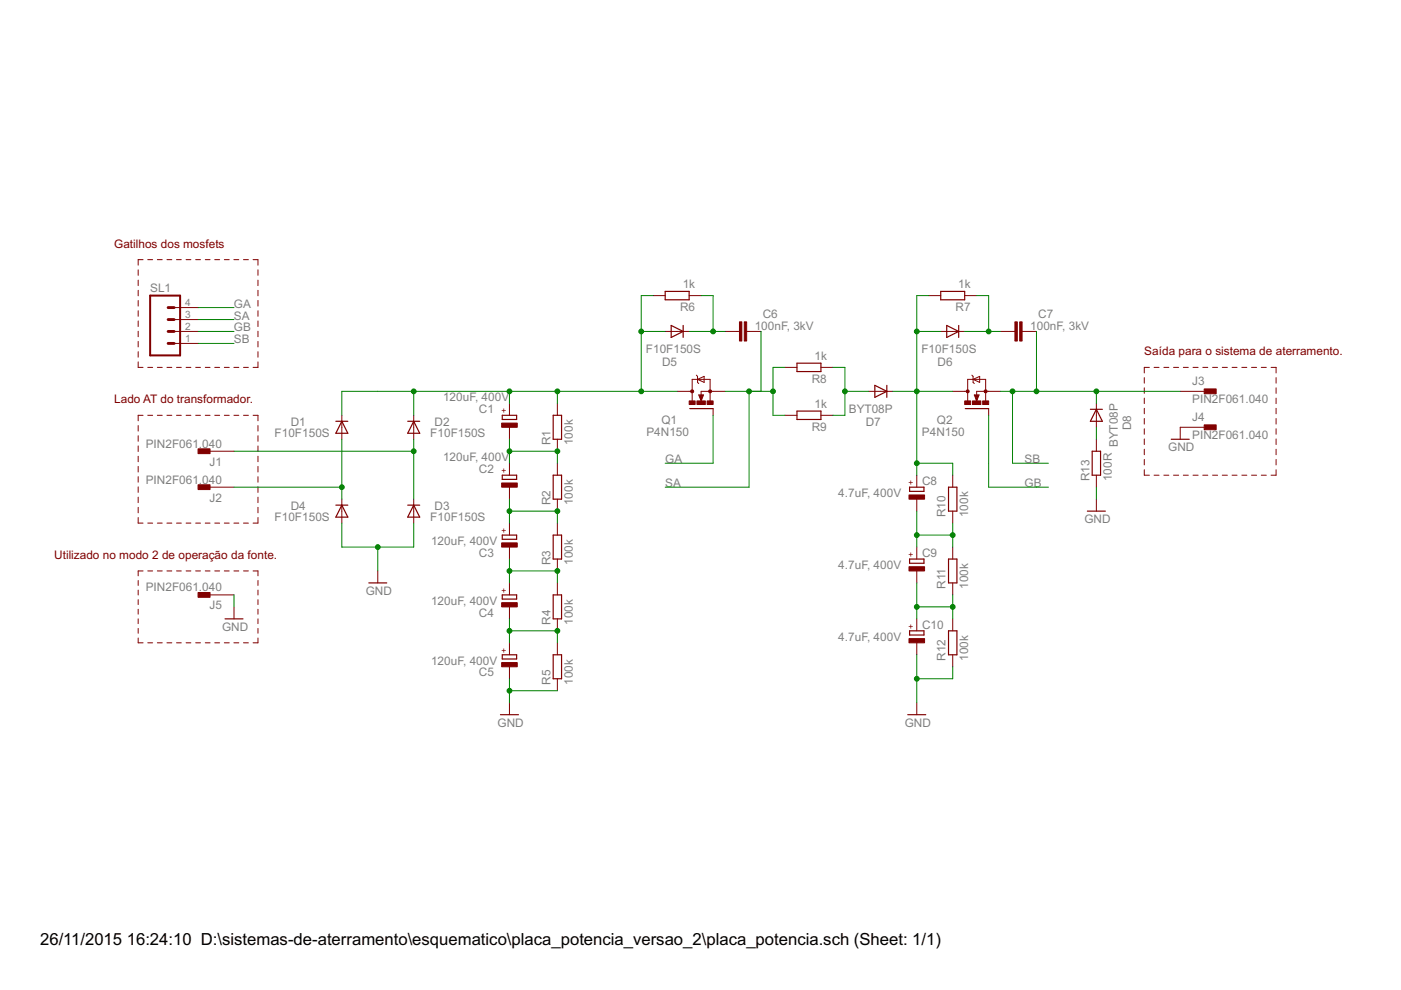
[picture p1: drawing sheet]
<svg xmlns="http://www.w3.org/2000/svg" width="297mm" height="210mm" viewBox="0 0 297 210" stroke-linecap="round" stroke-linejoin="round" font-family="sans-serif">
<g fill="none" stroke="#800000" stroke-width=".21">
<path d="M29.3 57.2v1.2M29.3 59.4v1.2M30.3 55.1h-1v1.1M31.3 55.1h1.1M33.4 55.1h1M35.4 55.1h1M37.4 55.1h1M39.5 55.1h1M41.5 55.1h1M43.5 55.1h1M45.5 55.1h1.1M47.6 55.1h1"/>
<path d="M49.6 55.1h1M51.6 55.1h1.1M53.7 55.1h1v1.1M54.7 57.2v1.2M54.7 59.4v1.2M29.3 76.7v1.2h1M29.3 61.6v1.1M29.3 63.7v1.2M29.3 65.9v1.2M29.3 68.1v1.1M29.3 70.2v1.2M29.3 72.4v1.2"/>
<path d="M29.3 74.6v1.1M31.3 77.9h1.1M33.4 77.9h1M35.4 77.9h1M36.9 70.3h5.1M36.9 72.8h5.1M36.9 67.8h5.1M36.9 65.2h5.1M37.4 77.9h1M39.5 77.9h1M41.5 77.9h1M43.5 77.9h1"/>
<path d="M45.5 77.9h1.1M47.6 77.9h1M49.6 77.9h1M51.6 77.9h1.1M54.7 76.7v1.2h-1M54.7 61.6v1.1M54.7 63.7v1.2M54.7 65.9v1.2M54.7 68.1v1.1M54.7 70.2v1.2M54.7 72.4v1.2M54.7 74.6v1.1"/>
<path d="M138.5 62.7h2.5M141 70.3h5.1M146.1 62.7h2.6M147.6 79.5l.3 .3v1.3l.2 .2M153.7 70.3h3.1M158.3 70.3h3.1M166.4 77.9h2.6M174.1 77.9h2.5M196.9 62.7h2.6M199.5 70.3h5M204.5 62.7h2.6M206.1 79.5l.2 .3v1.3l.3 .2"/>
<path d="M212.1 70.3h3.1M216.7 70.3h3.1M243.7 77.9h-1.1v1.2M244.7 77.9h1M246.8 77.9h1M248.8 77.9h1.1M250.9 77.9h1M252.9 77.9h1.1M255 77.9h1.1M257.1 77.9h1M259.1 77.9h1.1M261.2 77.9h1.1"/>
<path d="M263.3 77.9h1.1M265.3 77.9h1.1M267.4 77.9h1.1M269.5 77.9h1.1v1.2M29.3 90.2v1.2M29.3 92.4v1.2M29.3 94.6v1.1M29.3 96.7v1.2M29.3 98.9v1.2M30.3 88.1h-1v1.1M31.3 88.1h1.1M33.4 88.1h1"/>
<path d="M35.4 88.1h1M37.4 88.1h1M39.5 88.1h1M41.5 88.1h1M43.5 88.1h1M44.5 95.7h5.1M45.5 88.1h1.1M47.6 88.1h1M49.6 88.1h1M51.6 88.1h1.1M53.7 88.1h1v1.1M54.7 90.2v1.2"/>
<path d="M54.7 92.4v1.2M54.7 94.6v1.1M54.7 96.7v1.2M54.7 98.9v1.2M72.5 88.1v5M87.7 88.1v5M108 85.5v2.6M108 90.6v2.5M108 98.2v2.6M118.2 85.5v2.6M118.2 93.1v2.6M118.2 98.2v2.6"/>
<path d="M143.6 83h3.1M146.7 85v-4.6h3.9v4.6M147.9 80.4l1.4-.6v1.3zM148.1 83.7h1.1l-.5 1.3zM151.2 86.6v1.5M153.7 83h-5v.9M166.4 88.1h2.6M174.1 88.1h2.5M184.2 83h5.1M202 83h3.2M205.2 85v-4.6h3.8v4.6M206.3 80.4l1.4-.6v1.3z"/>
<path d="M206.6 83.7h1l-.5 1.3zM209.6 86.6v1.5M212.1 83h-5v.9M232.5 85.5v5.1M232.5 93.1v2.6M242.6 99.6v1.2h1.1M242.6 80.1v1.1M242.6 82.2v1.2M242.6 84.4v1.2M242.6 86.6v1.1M242.6 88.7v1.2M242.6 90.9v1.2"/>
<path d="M242.6 93.1v1.2M242.6 95.2v1.2M242.6 97.4v1.2M250.2 83h5.1M255.3 90.6h-5.1v2.5M270.6 80.1v1.1M270.6 82.2v1.2M270.6 84.4v1.2M270.6 86.6v1.1M270.6 88.7v1.2M270.6 90.9v1.2M270.6 93.1v1.2"/>
<path d="M270.6 95.2v1.2M270.6 97.4v1.2M270.6 99.6v1.2h-1.1M29.3 101.1v1.1M29.3 103.2v1.2M29.3 105.4v1.2M29.3 107.6v1.1M29.3 109.7v1.2h1M31.3 110.9h1.1M33.4 110.9h1M35.4 110.9h1M37.4 110.9h1"/>
<path d="M39.5 110.9h1M41.5 110.9h1M43.5 110.9h1M44.5 103.3h5.1M45.5 110.9h1.1M47.6 110.9h1M49.6 110.9h1M51.6 110.9h1.1M54.7 101.1v1.1M54.7 103.2v1.2M54.7 105.4v1.2M54.7 107.6v1.1"/>
<path d="M54.7 109.7v1.2h-1M72.5 105.8v5.1M87.7 105.8v5.1M108 103.3v2.5M108 110.9v2.6M108 116v2.5M118.2 105.8v2.6M118.2 110.9v2.6M118.2 118.5v2.6M194.4 100.8v2.5M194.4 105.8v2.6M194.4 116v2.5"/>
<path d="M202 100.8v2.5M202 108.4v2.5M202 116v2.5M232.5 100.8v2.5M232.5 105.8v2.6M244.7 100.8h1M246.8 100.8h1M248.8 100.8h1.1M250.9 100.8h1M252.9 100.8h1.1M255 100.8h1.1M257.1 100.8h1"/>
<path d="M259.1 100.8h1.1M261.2 100.8h1.1M263.3 100.8h1.1M265.3 100.8h1.1M267.4 100.8h1.1M29.3 135.3v1h1M29.3 123.1v1M29.3 125.1v1.1M29.3 127.1v1.1M29.3 129.2v1M29.3 131.2v1M29.3 133.2v1.1"/>
<path d="M30.3 121.1h-1v1M31.3 121.1h1.1M31.3 136.3h1.1M33.4 121.1h1M33.4 136.3h1M35.4 121.1h1M35.4 136.3h1M37.4 121.1h1M37.4 136.3h1M39.5 121.1h1M39.5 136.3h1M41.5 121.1h1"/>
<path d="M41.5 136.3h1M43.5 121.1h1M43.5 136.3h1M44.5 126.1h5.1M45.5 121.1h1.1M45.5 136.3h1.1M47.6 121.1h1M47.6 136.3h1M49.6 121.1h1M49.6 136.3h1M49.6 128.7v2.5M51.6 121.1h1.1"/>
<path d="M51.6 136.3h1.1M53.7 121.1h1v1M54.7 123.1v1M54.7 125.1v1.1M54.7 127.1v1.1M54.7 129.2v1M54.7 131.2v1M54.7 133.2v1.1M54.7 135.3v1h-1M80.1 121.1v2.5M108 123.6v2.5M108 128.7v2.5"/>
<path d="M108 136.3v2.5M118.2 123.6v2.5M118.2 131.2v2.6M118.2 136.3v2.5M194.4 121.1v2.5M194.4 131.2v2.6M194.4 136.3v2.5M202 123.6v2.5M202 131.2v2.6M202 138.8v2.6M108 141.4v2.5M108 149v2.5"/>
<path d="M118.2 143.9v2.6M194.4 149v2.5"/>
</g>
<g fill="none" stroke="#800000" stroke-width=".25">
<path d="M141 61.8h5.1v1.8h-5.1zM142.3 69l2.5 1.3-2.5 1.2zM144.8 69v2.5M169 77h5.1v1.8h-5.1zM199.5 61.8h5v1.8h-5zM200.7 69l2.6 1.3-2.6 1.2zM203.3 69v2.5M71.2 89.3h2.5M72.5 89.3l1.2 2.6h-2.5zM86.4 89.3h2.6M87.7 89.3l1.3 2.6h-2.6zM106.5 88.1h3v.8h-3z"/>
<path d="M117.3 88.1h1.8v5h-1.8zM146.2 86.6h5M169 87.2h5.1v1.7h-5.1zM185.5 81.7l2.5 1.3-2.5 1.2zM188 81.7v2.5M204.7 86.6h4.9M231.2 86.8h2.5M231.6 95.7h1.7v5.1h-1.7zM232.5 86.8l1.2 2.5h-2.5zM248.3 93.1h3.8M71.2 107.1h2.5M72.5 107.1l1.2 2.5h-2.5z"/>
<path d="M86.4 107.1h2.6M87.7 107.1l1.3 2.5h-2.6zM106.5 100.8h3v.8h-3zM106.5 113.5h3v.8h-3zM117.3 100.8h1.8v5h-1.8zM117.3 113.5h1.8v5h-1.8zM192.8 118.5h3.1v.9h-3.1zM192.8 103.3h3.1v.9h-3.1zM201.1 118.5h1.8v5.1h-1.8zM201.1 103.3h1.8v5.1h-1.8zM230.5 108.4h3.9M47.7 131.2h3.8"/>
<path d="M78.2 123.6h3.8M106.5 126.1h3v.9h-3zM106.5 138.8h3v.9h-3zM117.3 126.1h1.8v5.1h-1.8zM117.3 138.8h1.8v5.1h-1.8zM192.8 133.8h3.1v.8h-3.1zM201.1 133.8h1.8v5h-1.8zM106.1 151.5h3.8M192.5 151.5h3.8"/>
</g>
<g fill="#800000" stroke="#800000" stroke-width=".21">
<path d="M42 95.2h2.5v1h-2.5z"/>
<path d="M42 102.8h2.5v1h-2.5z"/>
<path d="M106.4 89.7h3.3v.9h-3.3z"/>
<path d="M106.4 102.4h3.3v.9h-3.3z"/>
<path d="M106.4 115.1h3.3v.9h-3.3z"/>
<path d="M106.4 127.8h3.3v.9h-3.3z"/>
<path d="M106.4 140.5h3.3v.9h-3.3z"/>
<path d="M149.9 85h1.3v.8h-1.3z"/>
<path d="M146.1 85h1.3v.8h-1.3z"/>
<path d="M147.8 85h1.7v.8h-1.7z"/>
<path d="M157.8 68.2h.5v4.1h-.5z"/>
<path d="M156.8 68.2h.5v4.1h-.5z"/>
<path d="M208.3 85h1.3v.8h-1.3z"/>
<path d="M204.5 85h1.3v.8h-1.3z"/>
<path d="M206.2 85h1.8v.8h-1.8z"/>
<path d="M216.2 68.2h.5v4.1h-.5z"/>
<path d="M215.2 68.2h.5v4.1h-.5z"/>
<path d="M192.7 104.9h3.3v.9h-3.3z"/>
<path d="M192.7 120.2h3.3v.9h-3.3z"/>
<path d="M192.7 135.4h3.3v.9h-3.3z"/>
<path d="M255.3 82.5h2.6v1h-2.6z"/>
<path d="M255.3 90.1h2.6v1h-2.6z"/>
<path d="M42 125.6h2.5v1h-2.5z"/>
</g>
<path d="M148.4 83.9l.3 .9 .2-.9h-.2v.2M206.8 83.9l.3 .9 .2-.9h-.2v.2" fill="none" stroke="#800000" stroke-width=".32"/>
<g fill="#800000" stroke="#800000" stroke-width=".21">
<path d="M208.7 82.7h.5v.5h-.5z" fill-rule="evenodd"/>
<circle cx="150.5" cy="83" r=".33"/>
<circle cx="146.7" cy="83" r=".33"/>
<circle cx="205.2" cy="83" r=".33"/>
</g>
<path d="M31.8 62.7h6.4v12.7h-6.4z" fill="none" stroke="#800000" stroke-width=".42"/>
<path d="M35.6 67.8h1.3M35.6 70.3h1.3M35.6 72.8h1.3M35.6 65.2h1.3" fill="none" stroke="#800000" stroke-width=".61"/>
<g fill="none" stroke="#008000" stroke-width=".21">
<path d="M42 70.3h7.6M42 67.8h7.6M42 72.8h7.6M42 65.2h7.6M136 70.3h5M138.5 62.7h-2.5v20.3M146.1 70.3h7.6M148.7 62.7h2.5v7.6M161.4 70.3v12.7M166.4 77.9h-2.5v10.2h2.5M176.6 77.9h2.5v10.2h-2.5M194.4 70.3h5.1"/>
<path d="M196.9 62.7h-2.5v38.1M204.5 70.3h7.6M207.1 62.7h2.5v7.6M219.8 70.3v12.7M49.6 95.7h38.1M72.5 93.1v12.7M87.7 83v5.1M87.7 93.1v12.7M108 95.7h10.2v2.5M108 83v2.5M108 93.1v5.1M118.2 83v2.5"/>
<path d="M143.6 83h-71.1v5.1M151.2 88.1v10.1h-10.2M153.7 83h10.2M158.8 83v20.3h-17.8M179.1 83h5.1M189.3 83h12.7M194.4 98.2h7.6v2.6M209.6 88.1v15.2h12.7M212.1 83h38.1M214.7 83v15.2h7.6M232.5 83v2.5M232.5 90.6v2.5"/>
<path d="M49.6 103.3h22.9M72.5 110.9v5.1h15.2v-5.1M80.1 116v5.1M108 105.8v5.1M108 118.5v5.1M108 108.4h10.2v2.5M194.4 108.4v7.6M194.4 113.5h7.6M202 110.9v5.1M232.5 103.3v2.5M49.6 126.1v2.6M108 131.2v5.1"/>
<path d="M108 121.1h10.2v2.5M108 133.8h10.2v2.5M194.4 123.6v7.6M194.4 138.8v10.2M194.4 128.7h7.6M202 126.1v5.1M108 143.9v5.1M108 146.5h10.2M202 141.4v2.5h-7.6"/>
</g>
<g fill="#008000" stroke="#008000" stroke-width=".21">
<circle cx="72.5" cy="103.3" r=".51"/>
<circle cx="87.7" cy="95.7" r=".51"/>
<circle cx="80.1" cy="116" r=".51"/>
<circle cx="108" cy="146.5" r=".51"/>
<circle cx="194.4" cy="143.9" r=".51"/>
<circle cx="108" cy="95.7" r=".51"/>
<circle cx="118.2" cy="95.7" r=".51"/>
<circle cx="108" cy="108.4" r=".51"/>
<circle cx="118.2" cy="108.4" r=".51"/>
<circle cx="108" cy="121.1" r=".51"/>
<circle cx="118.2" cy="121.1" r=".51"/>
<circle cx="118.2" cy="133.8" r=".51"/>
<circle cx="108" cy="133.8" r=".51"/>
<circle cx="151.2" cy="70.3" r=".51"/>
<circle cx="158.8" cy="83" r=".51"/>
<circle cx="163.9" cy="83" r=".51"/>
<circle cx="194.4" cy="70.3" r=".51"/>
<circle cx="194.4" cy="83" r=".51"/>
<circle cx="194.4" cy="98.2" r=".51"/>
<circle cx="209.6" cy="70.3" r=".51"/>
<circle cx="219.8" cy="83" r=".51"/>
<circle cx="232.5" cy="83" r=".51"/>
<circle cx="214.7" cy="83" r=".51"/>
<circle cx="179.1" cy="83" r=".51"/>
<circle cx="202" cy="113.5" r=".51"/>
<circle cx="194.4" cy="113.5" r=".51"/>
<circle cx="202" cy="128.7" r=".51"/>
<circle cx="194.4" cy="128.7" r=".51"/>
<circle cx="136" cy="70.3" r=".51"/>
<circle cx="136" cy="83" r=".51"/>
<circle cx="118.2" cy="83" r=".51"/>
<circle cx="87.7" cy="83" r=".51"/>
<circle cx="108" cy="83" r=".51"/>
</g>
<g font-size="4">
<text x="8.5" y="200.3">26/11/2015</text>
<text x="26.9" y="200.3">16:24:10 D:\sistemas-de-aterramento\esquematico\placa_potencia_versao_2\placa_potencia.sch (Sheet: 1/1)</text>
</g>
<g font-size="2.8" fill="#800000">
<text x="24.2" y="52.5">Gatilhos dos mosfets</text>
<text x="242.6" y="75.4">Saída para o sistema de aterramento.</text>
<text x="24.2" y="85.5">Lado AT do transformador.</text>
<text x="11.5" y="118.5">Utilizado no modo 2 de operação da fonte.</text>
</g>
<g font-size="2.8" fill="#808080">
<text x="31.8" y="61.9">SL1</text>
<text x="49.6" y="65.2">GA</text>
<text x="144.2" y="65.9">R6</text>
<text x="144.7" y="61.1">1k</text>
<text x="202.6" y="65.9">R7</text>
<text x="203.1" y="61.1">1k</text>
<text x="49.6" y="67.7">SA</text>
<text x="49.6" y="70.3">GB</text>
<text x="160" y="69.9">100nF, 3kV</text>
<text x="161.7" y="67.4">C6</text>
<text x="218.4" y="69.9">100nF, 3kV</text>
<text x="220.1" y="67.4">C7</text>
<text x="49.6" y="72.8">SB</text>
<text x="136.9" y="74.8">F10F150S</text>
<text x="140.4" y="77.6">D5</text>
<text x="172.7" y="76.4">1k</text>
<text x="195.4" y="74.8">F10F150S</text>
<text x="198.8" y="77.6">D6</text>
<text x="172.1" y="81.2">R8</text>
<text x="252.8" y="81.7">J3</text>
<text x="93.9" y="85">120uF, 400V</text>
<text x="101.5" y="87.6">C1</text>
<text x="140.2" y="89.8">Q1</text>
<text x="172.7" y="86.5">1k</text>
<text x="180" y="87.5">BYT08P</text>
<text x="198.6" y="89.8">Q2</text>
<text x="252.8" y="85.5">PIN2F061.040</text>
<text x="252.8" y="89.3">J4</text>
<text x="30.9" y="94.9">PIN2F061.040</text>
<text x="58.2" y="92.6">F10F150S</text>
<text x="61.7" y="90.3">D1</text>
<text x="91.2" y="92.6">F10F150S</text>
<text x="92.1" y="90.3">D2</text>
<text x="116.7" y="94.4" transform="rotate(-90 116.7 94.4)">R1</text>
<text x="121.5" y="94.4" transform="rotate(-90 121.5 94.4)">100k</text>
<text x="137.1" y="92.4">P4N150</text>
<text x="172.1" y="91.3">R9</text>
<text x="183.6" y="90.3">D7</text>
<text x="195.5" y="92.4">P4N150</text>
<text x="237" y="94.8" transform="rotate(-90 237 94.8)">BYT08P</text>
<text x="239.8" y="91.3" transform="rotate(-90 239.8 91.3)">D8</text>
<text x="247.7" y="95.7">GND</text>
<text x="252.8" y="93.1">PIN2F061.040</text>
<text x="44.4" y="98.7">J1</text>
<text x="93.9" y="97.7">120uF, 400V</text>
<text x="101.5" y="100.3">C2</text>
<text x="141" y="98.2">GA</text>
<text x="217.2" y="98.2">SB</text>
<text x="30.9" y="102.5">PIN2F061.040</text>
<text x="44.4" y="106.3">J2</text>
<text x="116.7" y="107.1" transform="rotate(-90 116.7 107.1)">R2</text>
<text x="121.5" y="107.1" transform="rotate(-90 121.5 107.1)">100k</text>
<text x="141" y="103.3">SA</text>
<text x="177.7" y="105.3">4.7uF, 400V</text>
<text x="195.5" y="102.8">C8</text>
<text x="217.2" y="103.3">GB</text>
<text x="231" y="102" transform="rotate(-90 231 102)">R13</text>
<text x="235.8" y="102" transform="rotate(-90 235.8 102)">100R</text>
<text x="58.2" y="110.4">F10F150S</text>
<text x="61.7" y="108.1">D4</text>
<text x="91.2" y="110.4">F10F150S</text>
<text x="92.1" y="108.1">D3</text>
<text x="200.5" y="109.6" transform="rotate(-90 200.5 109.6)">R10</text>
<text x="205.3" y="109.6" transform="rotate(-90 205.3 109.6)">100k</text>
<text x="229.9" y="110.9">GND</text>
<text x="91.4" y="115.5">120uF, 400V</text>
<text x="101.5" y="118">C3</text>
<text x="116.7" y="119.8" transform="rotate(-90 116.7 119.8)">R3</text>
<text x="121.5" y="119.8" transform="rotate(-90 121.5 119.8)">100k</text>
<text x="195.5" y="118">C9</text>
<text x="30.9" y="125.4">PIN2F061.040</text>
<text x="177.7" y="120.6">4.7uF, 400V</text>
<text x="200.5" y="124.9" transform="rotate(-90 200.5 124.9)">R11</text>
<text x="205.3" y="124.9" transform="rotate(-90 205.3 124.9)">100k</text>
<text x="44.4" y="129.2">J5</text>
<text x="77.5" y="126.1">GND</text>
<text x="91.4" y="128.2">120uF, 400V</text>
<text x="101.5" y="130.7">C4</text>
<text x="47.1" y="133.8">GND</text>
<text x="116.7" y="132.5" transform="rotate(-90 116.7 132.5)">R4</text>
<text x="121.5" y="132.5" transform="rotate(-90 121.5 132.5)">100k</text>
<text x="177.7" y="135.8">4.7uF, 400V</text>
<text x="195.5" y="133.3">C10</text>
<text x="91.4" y="140.9">120uF, 400V</text>
<text x="101.5" y="143.4">C5</text>
<text x="200.5" y="140.1" transform="rotate(-90 200.5 140.1)">R12</text>
<text x="205.3" y="140.1" transform="rotate(-90 205.3 140.1)">100k</text>
<text x="116.7" y="145.2" transform="rotate(-90 116.7 145.2)">R5</text>
<text x="121.5" y="145.2" transform="rotate(-90 121.5 145.2)">100k</text>
<text x="105.5" y="154.1">GND</text>
<text x="191.8" y="154.1">GND</text>
</g>
<g font-size="2.4" fill="#808080">
<text x="39.3" y="64.8">4</text>
<text x="39.3" y="69.9">2</text>
<text x="39.3" y="67.4">3</text>
<text x="39.3" y="72.5">1</text>
</g>
<g font-size="2" fill="#800000">
<text x="107.4" y="87.6" transform="rotate(-90 107.4 87.6)">+</text>
<text x="107.4" y="100.3" transform="rotate(-90 107.4 100.3)">+</text>
<text x="193.8" y="102.9" transform="rotate(-90 193.8 102.9)">+</text>
<text x="107.4" y="113" transform="rotate(-90 107.4 113)">+</text>
<text x="193.8" y="118.1" transform="rotate(-90 193.8 118.1)">+</text>
<text x="107.4" y="125.7" transform="rotate(-90 107.4 125.7)">+</text>
<text x="193.8" y="133.4" transform="rotate(-90 193.8 133.4)">+</text>
<text x="107.4" y="138.4" transform="rotate(-90 107.4 138.4)">+</text>
</g>
</svg>
